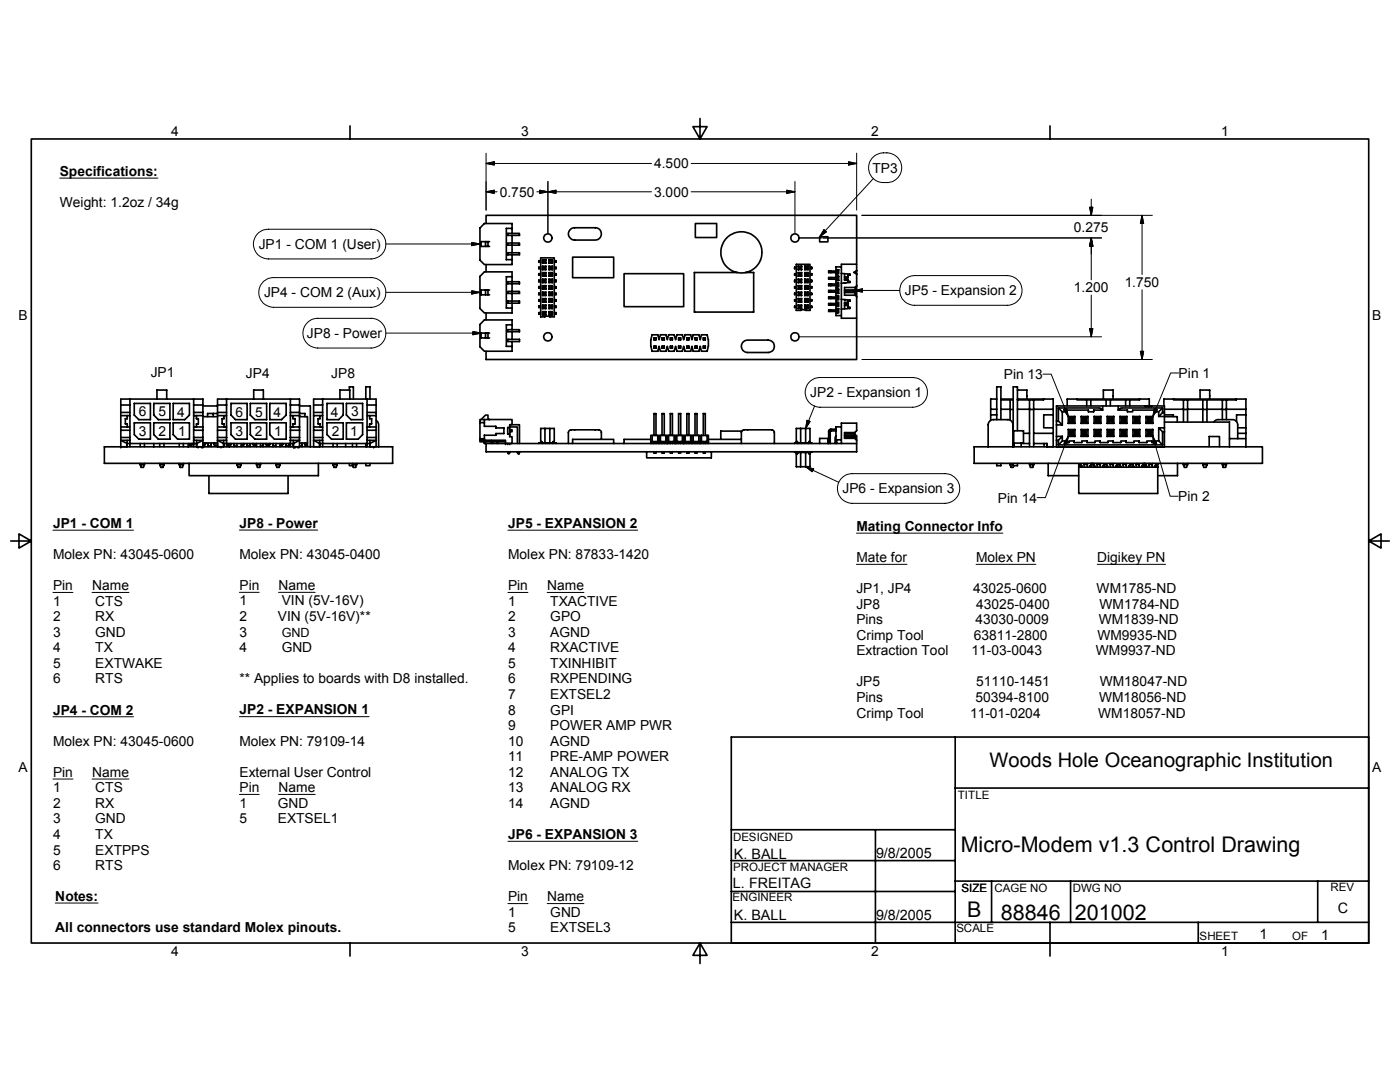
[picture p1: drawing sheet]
<svg xmlns="http://www.w3.org/2000/svg" width="279mm" height="216mm" viewBox="0 0 279 216" stroke-linecap="round" stroke-linejoin="round" font-family="sans-serif">
<g fill="none" stroke="#000" stroke-width=".33">
<path d="M6.2 27.7h267v160.5h-267zM69.8 25.1v2.6M139.7 23.6v4.1l-1.4-2.4h2.8l-1.4 2.4M209.5 25.1v2.6M96.9 48.2v1M96.9 57.9v.9M97 44.6v-1.6h74v9.7M97 52.8v1.5M97.4 48.2v1M97.4 57.9v.9M97.7 57.9h-1.7v.9h1.7M97.7 48.2h-1.7v1h1.7"/>
<path d="M101.3 58.1h2.4v.4h-2.4zM101.3 56.2h2.4v.4h-2.4zM101.3 48.5h2.4v.4h-2.4zM101.3 46.6h2.4v.4h-2.4zM101.3 50.4h2.4v.4h-2.4zM102.2 56.2v-1.9h-5.5l-.9 .9v6.4l.9 .8h5.5v-1.9M102.2 46.6v-2h-5.5l-.9 .9v6.4l.9 .9h5.5v-2M102.2 47v1.5M102.2 48.9v1.5M102.2 56.6v1.5M102.2 58.5v1.6M102.2 55.2h-1.2v6.3h1.2"/>
<path d="M102.2 45.6h-1.2v6.2h1.2M107.9 51.5h2.7v11.7h-.9v-.1l-1.8 .1zM107.9 52h-.4v.3h.4M107.9 53.3h-.4v.3h.4M107.9 54.6h-.4v.3h.4M107.9 55.9h-.4v.3h.4M107.9 57.2h-.4v.3h.4M107.9 58.5h-.4v.3h.4M107.9 59.8h-.4v.3h.4M108.3 54.4h.6M108.3 55.7h.6M108.3 57.7h.6"/>
<path d="M108.3 58.3h.6M108.3 57h.6M108.3 59.6h.6M108.3 51.8h.6M108.3 52.5h.6M108.3 53.8h.6M108.3 53.1h.6M108.3 55.1h.6M108.3 56.4h.6M108.3 59h.6M108.3 51.8v.7M108.3 53.1v.7"/>
<path d="M108.3 54.4v.7M108.3 55.7v.7M108.3 57v.7M108.3 58.3v.7M108.3 59.6v.7M108.3 51.8l.1 .2M108.3 53.1l.1 .2M108.3 54.4l.1 .2M108.3 55.7l.1 .2M108.3 57l.1 .1M108.3 58.3l.1 .1M108.3 59.6l.1 .1"/>
<path d="M108.4 56h.4M108.4 53.7l-.1 .1M108.4 52.2h.4M108.4 52.1h.4M108.4 52.4l-.1 .1M108.4 53.5h.4M108.4 53.4h.4M108.4 54.8h.4M108.4 54.7h.4M108.4 54.9l-.1 .2M108.4 56.1h.4M108.4 56.2l-.1 .2"/>
<path d="M108.4 57.4h.4M108.4 57.3h.4M108.4 57.5l-.1 .2M108.4 58.7h.4M108.4 58.6h.4M108.4 58.8l-.1 .2M108.4 60h.4M108.4 59.9h.4M108.8 54.6h-.4v.3h.4M108.8 52.4l.1 .1M108.8 53.7l.1 .1M108.8 54.9l.1 .2"/>
<path d="M108.8 56.2l.1 .2M108.8 57.5l.1 .2M108.8 58.8l.1 .2M108.9 51.8l-.1 .6h-.4v-.4h.4M108.9 53.1l-.1 .6h-.4v-.4h.4M108.9 54.4l-.1 .5M108.9 55.7l-.1 .5h-.4v-.3h.4M108.9 57l-.1 .5h-.4v-.4h.4M108.9 58.3l-.1 .5h-.4v-.4h.4M108.9 59.6l-.1 .5h-.4v-.4h.4M108.9 51.8v.7M108.9 53.1v.7"/>
<path d="M108.9 54.4v.7M108.9 55.7v.7M108.9 57v.7M108.9 58.3v.7M108.9 59.6v.7M109.6 51.8v.7M109.6 53.1v.7M109.6 54.4v.7M109.6 55.7v.7M109.6 57v.7M109.6 58.3v.7M109.6 59.6v.7"/>
<path d="M109.6 54.4h.6M109.6 55.7h.6M109.6 57.7h.6M109.6 58.3h.6M109.6 57h.6M109.6 59.6h.6M109.6 51.8h.6M109.6 52.5h.6M109.6 53.8h.6M109.6 53.1h.6M109.6 55.1h.6M109.6 56.4h.6"/>
<path d="M109.6 59h.6M109.6 51.8l.1 .2M109.6 53.1l.1 .2M109.6 54.4l.1 .2M109.6 55.7l.1 .2M109.6 57l.1 .1M109.6 58.3l.1 .1M109.6 59.6l.1 .1M109.7 53.3h.4M109.7 56h.4M109.7 58.8h.4M109.7 56.2h.4"/>
<path d="M109.7 52v.4M109.7 53.3v.4M109.7 54.6v.3M109.7 55.9v.3M109.7 57.1v.4M109.7 58.4v.4M109.7 59.7v.4M109.7 52h.4M109.7 52.4h.4M109.7 52.4l-.1 .1M109.7 52.2h.4M109.7 52.1h.4"/>
<path d="M109.7 53.7h.4M109.7 53.7l-.1 .1M109.7 53.5h.4M109.7 53.4h.4M109.7 54.6h.4M109.7 54.9h.4M109.7 54.9l-.1 .2M109.7 54.8h.4M109.7 54.7h.4M109.7 55.9h.4M109.7 56.2l-.1 .2M109.7 56.1h.4"/>
<path d="M109.7 57.1h.4M109.7 57.5h.4M109.7 57.5l-.1 .2M109.7 57.4h.4M109.7 57.3h.4M109.7 58.4h.4M109.7 58.8l-.1 .2M109.7 58.7h.4M109.7 58.6h.4M109.7 59.7h.4M109.7 60h.4M109.7 59.9h.4"/>
<path d="M110.1 52v.4M110.1 53.3v.4M110.1 54.6v.3M110.1 55.9v.3M110.1 57.1v.4M110.1 58.4v.4M110.1 59.7v.4M110.1 52.4l.1 .1M110.1 53.7l.1 .1M110.1 54.9l.1 .2M110.1 56.2l.1 .2M110.1 57.5l.1 .2"/>
<path d="M110.1 58.8l.1 .2M110.2 51.8v.7M110.2 53.1v.7M110.2 54.4v.7M110.2 55.7v.7M110.2 57v.7M110.2 58.3v.7M110.2 59.6v.7M110.2 51.8l-.1 .2M110.2 53.1l-.1 .2M110.2 54.4l-.1 .2M110.2 55.7l-.1 .2"/>
<path d="M110.2 57l-.1 .1M110.2 58.3l-.1 .1M110.2 59.6l-.1 .1M110.6 52h.4v.3h-.4M110.6 53.3h.4v.3h-.4M110.6 54.6h.4v.3h-.4M110.6 55.9h.4v.3h-.4M110.6 57.2h.4v.3h-.4M110.6 58.5h.4v.3h-.4M110.6 59.8h.4v.3h-.4M113.9 45.7l.5-.3h4.4a1.23 1.23 0 0 1 1.2 1.3 1.23 1.23 0 0 1-1.2 1.2h-4.1a1.23 1.23 0 0 1-1.2-.8 1.23 1.23 0 0 1 .4-1.4zM114.3 51.3h8.2v4.1h-8.2z"/>
<path d="M124.5 54.6h11.9v6.6h-11.9zM138.8 44.6h4.2v2.8h-4.2zM147.2 54.4h-8.6v7.9h11.8v-7.9h-1.6M158.9 52.7h2.7v9.2h-.8v-.1l-1.9 .1zM158.9 53.3h-.3v.3h.3M158.9 54.6h-.3v.3h.3M158.9 55.9h-.3v.3h.3M158.9 57.2h-.3v.3h.3M158.9 58.5h-.3v.3h.3M158.9 59.8h-.3v.3h.3M159.3 54.4h.7M159.3 55.7h.7"/>
<path d="M159.3 57.7h.7M159.3 58.3h.7M159.3 57h.7M159.3 59.6h.7M159.3 53.8h.7M159.3 55.1h.7M159.3 56.4h.7M159.3 59h.7M159.3 53.1h.7M159.3 53.1v.7M159.3 54.4v.7M159.3 55.7v.7"/>
<path d="M159.3 57v.7M159.3 58.3v.7M159.3 59.6v.7M159.3 53.1l.1 .2M159.3 54.4l.1 .2M159.3 55.7l.1 .2M159.3 57l.1 .1M159.3 58.3l.1 .1M159.3 59.6l.1 .1M159.4 56h.5M159.4 53.5h.5M159.4 53.4h.5"/>
<path d="M159.4 54.8h.5M159.4 54.7h.5M159.4 56.1h.5M159.4 57.4h.5M159.4 57.3h.5M159.4 58.7h.5M159.4 58.6h.5M159.4 60h.5M159.4 59.9h.5M159.4 53.6l-.1 .2M159.4 54.9l-.1 .2M159.4 56.2l-.1 .2"/>
<path d="M159.4 57.5l-.1 .2M159.4 58.8l-.1 .2M159.9 53.6l.1 .2M159.9 54.9l.1 .2M159.9 56.2l.1 .2M159.9 57.5l.1 .2M159.9 58.8l.1 .2M160 53.1l-.1 .5h-.5v-.3h.5M160 54.4l-.1 .5h-.5v-.3h.5M160 55.7l-.1 .5h-.5v-.3h.5M160 57l-.1 .5h-.5v-.4h.5M160 58.3l-.1 .5h-.5v-.4h.5"/>
<path d="M160 59.6l-.1 .5h-.5v-.4h.5M160 53.1v.7M160 54.4v.7M160 55.7v.7M160 57v.7M160 58.3v.7M160 59.6v.7M160.6 53.1v.7M160.6 54.4v.7M160.6 55.7v.7M160.6 57v.7M160.6 58.3v.7"/>
<path d="M160.6 59.6v.7M160.6 54.4h.7M160.6 55.7h.7M160.6 57.7h.7M160.6 58.3h.7M160.6 57h.7M160.6 59.6h.7M160.6 53.8h.7M160.6 55.1h.7M160.6 56.4h.7M160.6 59h.7M160.6 53.1h.7"/>
<path d="M160.6 53.1l.1 .2M160.6 54.4l.1 .2M160.6 55.7l.1 .2M160.6 57l.1 .1M160.6 58.3l.1 .1M160.6 59.6l.1 .1M160.7 53.3h.4M160.7 56h.4M160.7 58.8h.4M160.7 56.2h.4M160.7 53.5h.4M160.7 53.4h.4"/>
<path d="M160.7 54.6h.4M160.7 54.9h.4M160.7 54.8h.4M160.7 54.7h.4M160.7 55.9h.4M160.7 56.1h.4M160.7 57.1h.4M160.7 57.5h.4M160.7 57.4h.4M160.7 57.3h.4M160.7 58.4h.4M160.7 58.7h.4"/>
<path d="M160.7 58.6h.4M160.7 59.7h.4M160.7 60h.4M160.7 59.9h.4M160.7 53.6h.4M160.7 53.6l-.1 .2M160.7 53.3v.3M160.7 54.6v.3M160.7 55.9v.3M160.7 57.1v.4M160.7 58.4v.4M160.7 59.7v.4"/>
<path d="M160.7 54.9l-.1 .2M160.7 56.2l-.1 .2M160.7 57.5l-.1 .2M160.7 58.8l-.1 .2M161.1 53.3v.3M161.1 54.6v.3M161.1 55.9v.3M161.1 57.1v.4M161.1 58.4v.4M161.1 59.7v.4M161.1 53.6l.2 .2M161.1 54.9l.2 .2"/>
<path d="M161.1 56.2l.2 .2M161.1 57.5l.2 .2M161.1 58.8l.2 .2M161.3 53.1v.7M161.3 54.4v.7M161.3 55.7v.7M161.3 57v.7M161.3 58.3v.7M161.3 59.6v.7M161.3 53.1l-.2 .2M161.3 54.4l-.2 .2M161.3 55.7l-.2 .2"/>
<path d="M161.3 57l-.2 .1M161.3 58.3l-.2 .1M161.3 59.6l-.2 .1M161.6 53.3h.4v.3h-.4M161.6 54.6h.4v.3h-.4M161.6 55.9h.4v.3h-.4M161.6 57.2h.4v.3h-.4M161.6 58.5h.4v.3h-.4M161.6 59.8h.4v.3h-.4M163.6 47.2h1.6v1.1h-1.6zM167 54.1h-1.6v.3h1.6M167 55.4h-1.6v.3h1.6"/>
<path d="M167 56.7h-1.6v.3h1.6M167 58h-1.6v.3h1.6M167 59.3h-1.6v.3h1.6M167 53.8v.9M167 55.1v.9M167 56.4v.9M167 57.7v.8M167 59v.8M167.9 53.3h-1.1v.5h.6v.9h-.6v.4h.6v.9h-.6v.4h.6v.9h-.6v.4h.6v.8h-.6v.5h.6v.8h-.6v.5h.6v.8h-.6v.5h.6v.8h-.6v.6h1.1M167.9 54.6l1.7 .1v.2h-.4v1.3h.4v.2l-1.7 .1M167.9 59.7l1.7 .2v.2h-.4v1.2h.4v.3l-1.7 .1M168.6 54.6v1.3h.6"/>
<path d="M168.6 59.8h.2M168.6 55.4h.6M168.6 55.7h.6M168.6 58h1.9M168.6 58.3h1.9M168.6 55.8h.6M168.6 55.3h.6M168.6 58.4h2M168.8 56.4l-.2 .1M170.5 58l.4 .1v.1l-.4 .1M170.5 58v.3M170.6 58.3l.1 .1v.5"/>
<path d="M170.6 57.9v.1M170.7 57.3v.6h-2.1M171 54v-1.3h-3.1v10.8h3.1l-.1-4.4-.3-.2h-2v-1.5h2l.3-.2 .1-2.5M171 54v.7M171 56.9v2.4M171 54l-.6 .4 .6 .3M25.9 79.6v7.7M31.3 79.6v-1.8h2v1.8M38.7 79.6h-14.6v9.6M45.2 79.6v7.7M50.6 79.6v-1.8h2v1.8M58 79.6h-14.6v9.6h1.2v-.7"/>
<path d="M64.4 79.6v7.7M67.8 79.6v-1.8h2v1.8M69.7 77.8v-.6h.8v2.4M73 79.6v-2.4h.8v2.4M73.3 79.6h-10.7v9.6h1.2v-.7M96.9 66.5v.9M97 62.4v1.4M97.4 66.5v.9M97.7 66.5h-1.7v.9h1.7M101.3 65.8h2.4v.4h-2.4zM101.3 60.1h2.4v.4h-2.4zM101.3 67.7h2.4v.5h-2.4z"/>
<path d="M102.2 65.8v-2h-5.5l-.9 .9v4.5l.9 .9h5.5v-1.9M102.2 66.2v1.5M102.2 64.8h-1.2v4.3h1.2M107.9 61.1h-.4v.3h.4M107.9 62.4h-.4v.3h.4M108.3 62.2h.6M108.3 60.9h.6M108.3 60.3h.6M108.3 61.6h.6M108.3 62.9h.6M108.3 60.9v.7M108.3 62.2v.7"/>
<path d="M108.3 60.9l.1 .1M108.3 62.2l.1 .1M108.4 61.3h.4M108.4 60.1l-.1 .2M108.4 61.2h.4M108.4 61.4l-.1 .2M108.4 62.6h.4M108.4 62.5h.4M108.4 62.7l-.1 .2M108.8 60.1l.1 .2M108.8 61.4l.1 .2M108.8 62.7l.1 .2"/>
<path d="M108.9 60.9l-.1 .5h-.4v-.4h.4M108.9 62.2l-.1 .5h-.4v-.4h.4M108.9 60.9v.7M108.9 62.2v.7M109.6 60.9v.7M109.6 62.2v.7M109.6 62.2h.6M109.6 60.9h.6M109.6 60.3h.6M109.6 61.6h.6M109.6 62.9h.6M109.6 60.9l.1 .1"/>
<path d="M109.6 62.2l.1 .1M109.7 61.3h.4M109.7 61v.4M109.7 62.3v.4M109.7 60.1h.4M109.7 60.1l-.1 .2M109.7 61h.4M109.7 61.4h.4M109.7 61.4l-.1 .2M109.7 61.2h.4M109.7 62.3h.4M109.7 62.7h.4"/>
<path d="M109.7 62.7l-.1 .2M109.7 62.6h.4M109.7 62.5h.4M110.1 61v.4M110.1 62.3v.4M110.1 60.1l.1 .2M110.1 61.4l.1 .2M110.1 62.7l.1 .2M110.2 60.9v.7M110.2 62.2v.7M110.2 60.9l-.1 .1M110.2 62.2l-.1 .1"/>
<path d="M110.6 61.1h.4v.3h-.4M110.6 62.4h.4v.3h-.4M130.2 66.8h1.1l.2 1 .3-1h1.1l.3 1 .2-1h1.1l.3 1 .3-1h1.1l.2 1 .3-1h1.1l.3 1 .2-1h1.2l.2 1 .3-1h1.1l.3 1v1.3l-.3 1h-1.1l-.3-1-.2 1h-1.2l-.2-1-.3 1h-1.1l-.3-1-.2 1h-1.1l-.3-1-.3 1h-1.1l-.2-1-.3 1h-1.1l-.3-1-.2 1h-1.1l-.3-1v-1.3zM130.5 67.4h.4v.4h-.4zM130.5 69.1h.4v.4h-.4zM132.1 67.4h.5v.4h-.5zM132.1 69.1h.5v.4h-.5zM133.8 67.4h.4v.4h-.4zM133.8 69.1h.4v.4h-.4zM135.4 67.4h.4v.4h-.4zM135.4 69.1h.4v.4h-.4zM137.1 67.4h.4v.4h-.4z"/>
<path d="M137.1 69.1h.4v.4h-.4zM138.7 67.4h.4v.4h-.4zM138.7 69.1h.4v.4h-.4zM140.4 67.4h.4v.4h-.4zM140.4 69.1h.4v.4h-.4zM148.3 68.3l.3-.3 .6-.1h4.1a1.24 1.24 0 0 1 1.2 1.2 1.24 1.24 0 0 1-1.2 1.2h-4.1a1.23 1.23 0 0 1-1.1-.7 1.23 1.23 0 0 1 .2-1.3zM158.9 61.1h-.3v.3h.3M159.3 60.9h.7M159.3 60.3h.7M159.3 61.6h.7M159.3 60.9v.7M159.3 60.9l.1 .1"/>
<path d="M159.4 61.3h.5M159.4 61.2h.5M159.4 60.1l-.1 .2M159.4 61.4l-.1 .2M159.9 60.1l.1 .2M159.9 61.4l.1 .2M160 60.9l-.1 .5h-.5v-.4h.5M160 60.9v.7M160.6 60.9v.7M160.6 60.9h.7M160.6 60.3h.7M160.6 61.6h.7"/>
<path d="M160.6 60.9l.1 .1M160.7 61.3h.4M160.7 60.1h.4M160.7 61h.4M160.7 61.4h.4M160.7 61.2h.4M160.7 61v.4M160.7 60.1l-.1 .2M160.7 61.4l-.1 .2M161.1 61v.4M161.1 60.1l.2 .2M161.1 61.4l.2 .2"/>
<path d="M161.3 60.9v.7M161.3 60.9l-.2 .1M161.6 61.1h.4v.3h-.4M167 60.6h-1.6v.3h1.6M167 61.8h-1.6v.3h1.6M167 60.3v.8M167 61.6v.8M168.6 60.6h.6M168.6 60.9h.6M168.6 61h.6M168.6 60.5h.6M169.2 60.3h-.6v1.3"/>
<path d="M171 63.5v8.2h-74v-1.6M198.9 79.6h-1.2v4.3M199.7 79.6h2.5M199.7 79.8h2.5M201.6 79.8v4M203.1 79.6h7.1v9.6h-1.3l.1-.7h-2.7M203.1 77.8h1.8v1.8M205.5 79.8v9.4M206.3 79.8v9.4M208.3 79.6v.2h-5.2M214.9 79.6v.2h2M216.9 79.8v1.2"/>
<path d="M217.7 79.8v1.2M220.2 79.6v-1.8h1.9v1.8M220.7 79.8v1.2M221.6 79.8v1.2M224.6 79.8v1.2M225.5 79.8v1.2M227.4 79.6v.2h-10.5M234.2 79.6v.2h2M236.2 79.8v4.4M237 79.8v4.4M239.5 79.6v-1.8h1.9v1.8M240.1 79.8v4.4"/>
<path d="M240.9 79.8v4.4M243.9 79.8v3.9M244.8 79.8v3.9M246.7 79.6v.2h-10.5M24.1 89.2h.1M24.1 85.9h1.8M24.1 85.2h1.8M24.1 82.9h1.8M24.1 82.3h1.8M24.1 87.3h1.8M24.1 80.8h1.8M25.4 88.5h.1"/>
<path d="M25.4 88.5v.7h-1.3M25.4 87.9v.6M25.4 82.9v.6h-.4v1.1h.4v.6M25.9 87.3v.6h-1.8l1.3 .6M25.9 87.9v1.3M26.8 80.5h3.2v3.2h-2.3l-.9-.9zM26.8 84.4h3.2v3.2h-2.3l-.9-.9zM28 88.5v.7h.8v-.7M28 89.2h-7.2v3.3h57.6v-3.3h-7.2M28 92.7l.2 .6h.4l.2-.6M28 92.7h.8M28 92.5v.2"/>
<path d="M28.8 89.2h7M28.8 92.5v.2M30.7 80.5h3.2v3.2h-2.3l-.9-.9zM30.7 84.4h3.2v3.2h-2.3l-.9-.9zM30.7 88.5v.7M31.9 92.5l.2 .8h.4l.2-.6M31.9 92.7h.8M31.9 88.5v.7M32.7 88.5v.7M32.7 92.5v.2M34.6 80.5h3.2v2.3l-.9 .9h-2.3zM34.6 84.4h3.2v3.2h-2.3l-.9-.9z"/>
<path d="M35.8 92.5l.2 .8h.4l.2-.6M35.8 88.5v.7h.8v-.7M35.8 92.7h.8M36.6 89.2h10.7M36.6 92.5v.2M37.5 88.5v.7M37.7 92.5v2.4h25.8v-2.4M37.8 88.5v.4h.4M38.2 88.6h.2l-.2 .3M38.2 88.5v.4M38.4 88.5v.1M38.7 80.8v-1.2h1.8v9.6"/>
<path d="M38.7 87.9h1.8l-1.3 .6v-.6M38.7 85.9h1.8M38.7 85.2h1.8M38.7 82.9h1.8M38.7 82.3h1.8M38.7 87.3h1.8M38.7 80.8h1.8M38.7 80.8v8.4M39.2 82.9v.6h.4v1.1h-.4v.6M39.2 88.5h.1M39.2 88.5h-13.8v.7M39.2 89h.1"/>
<path d="M39.2 88.5v.7M39.5 89.2h.1M40.3 89.2h.1M40.5 89.2h.1M40.5 88.4h2.9M40.5 81h2.9M40.5 83.1h2.9M40.6 88.9v.3M40.8 88.4v.5h-.3M40.8 88.6h.2M41 88.4l-.2 .8M41.5 88.4v.8"/>
<path d="M41.5 89h.6M41.7 94.9v3.6h15.8v-3.6M42.1 88.4v.8M42.5 82.5v.6M42.7 88.6h.1M42.7 88.6l.1 .3M42.7 88.4v.2M42.8 88.4v.5M43.4 88.6h.1M43.4 82.5h-2v.6M43.4 85.9h1.8M43.4 85.2h1.8"/>
<path d="M43.4 82.9h1.8M43.4 82.3h1.8M43.4 87.3h1.8M43.4 80.8h1.8M43.4 88.9h-.6M44.1 89.2h.1M44.6 88.5h.1M44.6 87.9v.6M44.6 89h.1M44.7 82.9v.6h-.4v1.1h.4v.6M45.2 87.3v.6h-1.8l1.2 .6M45.2 88.5h-.5v.7"/>
<path d="M45.2 88.5h13.3M45.2 87.9v.6M45.3 88.5l-.1 .7M45.4 88.9h.6M45.4 88.5v.4M45.4 88.6h-.1l.1 .3M45.7 88.9v.3M46 88.6h.1l-.1 .3M46 88.5v.4M46.1 80.5h3.2v3.2h-2.3l-.9-.9zM46.1 84.4h3.2v3.2h-2.3l-.9-.9zM46.1 88.5v.1"/>
<path d="M46.7 89h.6M46.7 88.5v.7M47.3 88.5v.7h.8v-.7M47.3 92.5v.2M47.3 92.7l.2 .6h.4l.2-.6M47.3 92.7h.8M48.1 89.2h7M48.1 92.5v.2M48.1 88.9h.5M48.6 88.6h.1l-.1 .3M48.6 88.5v.4M48.7 88.5v.1"/>
<path d="M49.3 88.5v.7M49.3 89h.6M49.9 88.5v.7M50 80.5h3.2v3.2h-2.3l-.9-.9zM50 84.4h3.2v3.2h-2.3l-.9-.9zM50.4 88.6h.2M50.4 88.6l.2 .3M50.4 88.5v.1M50.6 88.5v.4M50.6 88.9h.5M51.1 88.5v.4M51.1 88.6h.1"/>
<path d="M51.2 92.5l.2 .8h.4l.2-.6M51.2 92.7h.8M51.2 88.5v.7M51.2 88.9h-.1M52 89h.5v.2M52 88.5v.7M52 92.5v.2M52.5 88.5v.5M53 88.6h.2M53 88.6l.2 .3M53 88.5v.1M53.2 88.5v.4"/>
<path d="M53.2 88.9h.5M53.7 88.6h.2l-.2 .3M53.7 88.5v.4M53.8 80.5h3.3v2.3l-.9 .9h-2.4zM53.8 84.4h3.3v3.2h-2.3l-1-.9zM53.9 88.5v.1M54.5 89h.6M54.5 88.5v.7M55.1 92.5l.1 .8h.5l.2-.6M55.1 88.5v.7h.8v-.7M55.1 92.7h.8M55.9 89.2h10.6"/>
<path d="M55.9 92.5v.2M55.9 88.9h.4M56.3 88.6h.2l-.2 .3M56.3 88.5v.4M56.5 88.5v.1M57 89h.7M57 88.5v.7M57.7 88.5v.7M58 80.8v-1.2h1.8v9.6M58 87.9h1.8l-1.3 .6v-.6M58 85.9h1.8M58 85.2h1.8"/>
<path d="M58 82.9h1.8M58 80.8v8.4M58 82.3h1.8M58 87.3h1.8M58 80.8h1.8M58.5 82.9v.6h.4v1.1h-.4v.6M58.5 88.5h.1M58.5 88.9h.1M58.5 88.5v.7M58.6 89.2h.1M58.7 89.2h.1M58.9 89.2h.1"/>
<path d="M59.4 89.2h.1M59.6 89.2h.1M59.8 83.1h1.6v5.3M59.8 88.4h1.6M59.8 82.5h1.1v.6M59.8 81h2.1v8.2M59.8 89h.4M60.2 88.4v.8M60.8 88.6h.2M60.8 88.6l.2 .3M60.8 88.4v.2M61 88.4v.5"/>
<path d="M61.4 88.4v.5h-.4M62.6 85.9h1.8M62.6 85.2h1.8M62.6 82.9h1.8M62.6 82.3h1.8M62.6 87.3h1.8M62.6 80.8h1.8M63.8 88.5h.1M63.8 89.2v-.7h10v.7M63.8 87.9v.6M63.9 82.9v.6h-.4v1.1h.4v.6M64.4 87.3v.6h-1.8l1.2 .6"/>
<path d="M64.4 87.9v1.3M65.3 80.5h3.2v2.3l-.9 .9h-2.3zM65.3 84.4h3.2v3.2h-2.3l-.9-.9zM66.5 88.5v.7h.8v-.7M66.5 92.7l.2 .6h.4l.2-.6M66.5 92.7h.8M66.5 92.5v.2M67.3 89.2h3M67.3 92.5v.2M69 88.5v.7M69.1 80.5h3.3v3.2h-2.3l-1-.9zM69.1 84.4h3.3v2.3l-.9 .9h-2.4z"/>
<path d="M69.7 92.5v.4h.7M70.3 92.5l.2 .8h.5l.2-.6M70.3 88.5v.7h.9v-.7M70.3 92.7h.9M71.2 92.5v.2M73 92.5v.4h.8v-.4M73 88.5v.7M73.2 88.5v.7M73.3 80.8v-1.2h1.8v9.6M73.3 87.9h1.8l-1.3 .6v-.6M73.3 85.9h1.8M73.3 85.2h1.8"/>
<path d="M73.3 82.9h1.8M73.3 82.3h1.8M73.3 87.3h1.8M73.3 80.8h1.8M73.3 80.8l-.1 8.4M73.8 82.9v.6h.4v1.1h-.4v.6M73.8 88.5v.7M74.6 89.2h.1M75.1 83.9l.3 .3 .2 .6v4.4M95.8 87.8v.4h2.2M95.8 84.3v3.5M95.8 87.5h.9"/>
<path d="M95.8 84.3h.9M95.8 87.8h.9M96 83.7l.9-.9h.5v.7l.3 .2M96.7 84.3v-.6h5.5v1.1h-.5v.5M96.7 83.7h-.9v.6M96.7 84.3v.8h2.3v.3h1.6v1.1h-1.6v.3h-2.3v.7M96.7 88.2v.3h.3M97 88.5h74v1.6h-74zM98 87.8v.4h2.9M98.1 88.2v.3M98.4 88.2v.3M99.1 88.2v.3"/>
<path d="M99.4 88.2v.3M100.9 88.5h.1M101.3 88.5h.1M101.3 90.1v.2h.4M101.3 90.3l.1 .3h.2l.1-.3M101.7 86.6v.5h.5v1.4h-1.3v-.7h-4.2v-.3M101.7 85.7h.5v.4h-.5M101.7 88.5h.1M101.7 84.8h2v3.7M101.7 85.2h1.6v3.3M101.7 85.3h-.4v1.3h.4M101.7 85.3v1.3"/>
<path d="M101.7 86.9v.2M101.7 90.1v.2M103.3 90.1v.2h.4M103.3 90.3l.1 .3h.2l.1-.3M103.7 90.1v.2M108.3 88.4h-.8v.1M108.4 88.4l-.2 .1M108.8 85.5h-.9v2.6h.2v.3h2.3v-.3h.2v-2.6h-.9M108.8 85.5h.9v2.9M108.8 85.5v2.9M108.9 88.4v.1M109.6 88.4v.1"/>
<path d="M110.1 88.4l.2 .1M110.2 88.4h.8v.1M114.3 88.5v-.8h8.2v.8M120 87.7v-1.6l-.5-.3h-5.5l-.5 .3-.1 2.4M129.1 90.1v1.3h12.9v-1.3M129.9 87.7h-5.4v.8M129.9 88.5v-1.6h11.5v1.6M130.2 86.9v1.2M130.5 88.1v.4M130.5 86.9v-4.4h.4v4.4M130.5 90.1v.3h.4v-.3M130.9 88.1v.4"/>
<path d="M131.3 88.1v.4M131.3 88.1h-1.2v.4M131.3 86.9v1.2M131.5 88.1l.1 .4M131.5 86.9v1.6M131.7 88.5v-.4h1.3v.4M131.8 86.9v1.2M132.1 86.9v-4.4h.5v4.4M132.1 90.1v.3h.5v-.3M132.1 88.1v.4M132.6 88.1v.4M132.9 86.9v1.2"/>
<path d="M133.2 87.7h.1M133.2 86.9l-.1 1.6M133.2 88.1h.1M133.2 88.1v.4M133.4 88.1v.4M133.4 88.1h1.2v.4M133.4 86.9v1.2M133.8 86.9v-4.4h.4v4.4M133.8 90.1v.3h.4v-.3M133.8 88.1v.4M134.2 88.1v.4M134.5 86.9v1.2"/>
<path d="M134.8 87.7h.1M134.8 86.9v1.6v-.4M135 88.5v-.4h1.2v.4M135.1 86.9v1.2M135.4 86.9v-4.4h.4v4.4M135.4 90.1v.3h.4v-.3M135.4 88.1v.4M135.8 88.1v.4M136.2 86.9v1.2M136.4 88.1l.1 .4M136.4 86.9v1.6M136.7 88.5v-.4h1.2v.4"/>
<path d="M136.7 86.9v1.2M137.1 88.1v.4M137.1 86.9v-4.4h.4v4.4M137.1 90.1v.3h.4v-.3M137.5 88.1v.4M137.8 86.9v1.2M138.1 86.9v1.6M138.3 88.5v-.4h1.3v.4M138.3 86.9v1.2M138.7 86.9v-4.4h.4v4.4M138.7 90.1v.3h.4v-.3M138.7 88.1v.4"/>
<path d="M139.1 88.1v.4M139.5 86.9v1.2M139.7 86.9v1.6M139.7 88.1v.4M140 88.5v-.4h1.2v.4M140 86.9v1.2M140.4 86.9v-4.4h.4v4.4M140.4 90.1v.3h.4v-.3M140.4 88.1v.4M140.8 88.1v.4M141.1 86.9v1.2M141.4 88.1h.1"/>
<path d="M141.4 87.7h6.6M148 88.5v-2.4l.5-.3 5.8 .1 .2 .4v2.2M148 86h-4.2v1.7M158.6 90.1v.2h.7M159.2 90.1l.2 .2M159.3 88.4h-.7v.1M159.4 88.4l-.2 .1M159.8 85.5h-.9v2.6h.3v.3h2.2v-.3h.2v-2.6h-.8M159.8 85.5h1v2.9M159.8 93.1h-.9v-2.6h.3v-.2h2.2v.2h.2v2.6h-.8M159.8 90.3v2.8h1M159.8 85.5v2.9"/>
<path d="M160 88.4v.1M160 90.1v.2M160.6 88.4v.1M160.6 90.1v.2M160.8 90.3v2.8M161.2 88.4l.1 .1M161.3 88.4h.7v.1M161.3 90.1l-.1 .2M162 90.1v.2h-.7M163.6 88.5v-1h1.6v1M166.8 86h-1.1v2.5M166.8 85.6h-1l-.4 .4v2.5"/>
<path d="M166.8 87l-.1 .2v1.3M167 87.8v.7M167.9 85.2h-1.1v2.6h1.1M168.6 87h1.9v.3M168.6 87.3h1.9M168.6 86.6h2M170.5 87h.4v.2l-.4 .1M170.6 86.6l.4 .4v1.5M170.6 86.6v.4M170.6 87.2v.3M171 87.8l-.4-.3h-2v-1.2h2l.4-.4v-1.5h-3.1v4.1M194.4 89.2h57.5v3.3h-57.5z"/>
<path d="M197.2 89.2v-4.4a1.04 1.04 0 0 1 1-1.1h2.9a1 1 0 0 1 1 1.1v4.4M197.7 81.7h1.2M197.7 82.8h1.2M198.9 83.7v-6.5h.8v6.5M198.9 92.5v.4h.8v-.4M199.7 81.7h1.9M201.6 92.7l.2 .6h.4l.2-.4M201.6 92.7h.6M201.6 81.7h.6M201.6 92.5v.2M202.1 86h2.2v2.4h-2.2M202.2 86v-8.8h.9v8.8"/>
<path d="M202.2 92.5v.4h.9v-.4M202.2 88.4v.8M202.3 86v2.4M202.4 88.4v.8M203.1 81.7h2.4M203.8 88.5h1.7M203.8 88.4v.8M204.3 86.5h1.2M205.5 92.7h.8l-.2 .6h-.4zM205.5 81.7h.8M205.5 92.5v.2M206.3 81.7h3.9"/>
<path d="M206.3 86.5h3.9M206.3 92.5v.2M208.4 88.5v.7M209.2 92.5v2.4h6.1M210.2 82.8h-1.9v2.6h1.9M210.8 87.8h.4M210.8 87.1h1.2M210.8 84h.4M210.8 84.8h1.2M211.2 81.4h8.3l.5 .4M211.2 88.8h20.8M211.2 81.4v2.6"/>
<path d="M211.2 87.8v1M211.2 84l.8 .8M211.2 81.4l.8 .8M212 82.2v2.6M212 87.1v.9M212 87.1l-.8 .7M213 81v-1.4h16.4v1.4M213.2 83.1h1.3M213.2 87.1h1.3M213.2 85.7h1.3M213.2 83.1v1.4M213.2 85.7v1.4"/>
<path d="M213.2 84.5h1.3M213.2 83.1l.3 .3M213.2 85.7l.3 .3M213.5 84.2l-.3 .3M213.5 86.8l-.3 .3M213.5 86.1l.2 .2v.2M213.5 84.1h.7M213.5 83.5h.7M213.5 86.1h.7M213.5 86.7h.7M213.5 83.5v.6M213.5 86.1v.6"/>
<path d="M213.5 83.5l.2 .2M213.7 86.5h.3M213.7 83.7h.3M213.7 83.9h.3M213.7 86.3h.3M213.7 83.7v.2M213.7 83.9l-.2 .2M213.7 86.5l-.2 .2M214 83.7v.2M214 86.3v.2M214 83.9l.2 .2M214 86.5l.2 .2"/>
<path d="M214.2 83.5v.6M214.2 86.1v.6M214.2 83.5l-.2 .2M214.2 86.1l-.2 .2M214.2 84.2v-.8h-.7v.8h.7l.3 .3M214.2 86.8v-.8h-.7v.8h.7l.3 .3M214.5 83.1v1.4M214.5 85.7v1.4M214.5 83.1l-.3 .3M214.5 85.7l-.3 .3M215.3 93.2h15.8M215.7 92.7h-.4v.5"/>
<path d="M215.7 92.7v.5M215.7 93h.2M215.7 92.7l.2 .3M215.8 83.1h1.3M215.8 87.1h1.3M215.8 85.7h1.3M215.8 83.1v1.4M215.8 85.7v1.4M215.8 84.5h1.3M215.8 83.1l.2 .3M215.8 85.7l.2 .3M215.9 93v.2"/>
<path d="M216 84.2l-.2 .3M216 86.8l-.2 .3M216.1 86.1l.2 .4M216.1 84.1h.7M216.1 83.5h.7M216.1 86.1h.7M216.1 86.7h.7M216.1 83.5v.6M216.1 86.1v.6M216.1 83.5l.2 .2M216.3 86.5h.3M216.3 83.7h.3"/>
<path d="M216.3 83.9h.3M216.3 86.3h.3M216.3 83.7v.2M216.3 83.9l-.2 .2M216.3 86.5l-.2 .2M216.4 92.6h.6M216.4 92.5v.7M216.6 83.9l.2 .2M216.6 83.7v.2M216.6 86.3v.2M216.6 86.5l.2 .2M216.8 86.1l-.2 .2"/>
<path d="M216.8 83.5v.6M216.8 86.1v.6M216.8 83.5l-.2 .2M216.8 84.2v-.8h-.8v.8h.8l.3 .3M216.8 86.8v-.8h-.8v.8h.8l.3 .3M217 92.5v.7M217.1 83.1v1.4M217.1 85.7v1.4M217.1 85.7l-.3 .3M217.1 83.1l-.3 .3M217.6 93l.2-.3h.5l.2 .3M217.6 93h.2"/>
<path d="M217.6 93v.2M217.8 92.5v.7M217.9 92.5v.2M218.1 92.5v.2M218.3 92.5v.7M218.3 93h.2M218.4 83.1h1.3M218.4 87.1h1.3M218.4 85.7h1.3M218.4 83.1v1.4M218.4 85.7v1.4M218.4 84.5h1.3"/>
<path d="M218.4 83.1l.3 .3M218.4 85.7l.3 .3M218.5 93v.2M218.7 84.2l-.3 .3M218.7 86.8l-.3 .3M218.7 86.1l.2 .2v.2M218.7 84.1h.7M218.7 83.5h.7M218.7 86.1h.7M218.7 86.7h.7M218.7 83.5v.6M218.7 86.1v.6"/>
<path d="M218.7 83.5l.2 .2M218.9 86.5h.3M218.9 83.7h.3M218.9 83.9h.3M218.9 86.3h.3M218.9 83.7v.2M218.9 83.9l-.2 .2M218.9 86.5l-.2 .2M219 92.6h.6M219 92.5v.7M219.2 83.7v.2M219.2 86.3v.2"/>
<path d="M219.2 83.9l.2 .2M219.2 86.5l.2 .2M219.4 83.5v.6M219.4 86.1v.6M219.4 83.5l-.2 .2M219.4 86.1l-.2 .2M219.4 84.2v-.8h-.7v.8h.7l.3 .3M219.4 86.8v-.8h-.7v.8h.7l.3 .3M219.6 92.5v.7M219.7 83.1v1.4M219.7 85.7v1.4M219.7 83.1l-.3 .3"/>
<path d="M219.7 85.7l-.3 .3M220.1 81v.8h-1.8v.4h-1.1v-.4h-4.7v.4h-.5M220.1 93v.2M220.3 92.7l-.2 .3h.2M220.3 92.7h.6M220.3 92.7v.5M220.9 92.7v.5M220.9 93h.1M220.9 92.7l.1 .3M221 83.1h1.3M221 87.1h1.3M221 85.7h1.3"/>
<path d="M221 83.1v1.4M221 85.7v1.4M221 84.5h1.3M221 83.1l.2 .3M221 85.7l.2 .3M221 93v.2M221.2 84.2l-.2 .3M221.2 86.8l-.2 .3M221.3 86.1l.2 .4M221.3 84.1h.7M221.3 83.5h.7M221.3 86.1h.7"/>
<path d="M221.3 86.7h.7M221.3 83.5v.6M221.3 86.1v.6M221.3 83.5l.2 .2M221.5 86.5h.2M221.5 83.7h.2M221.5 83.9h.2M221.5 86.3h.2M221.5 83.7v.2M221.5 83.9l-.2 .2M221.5 86.5l-.2 .2M221.6 92.5v.7"/>
<path d="M221.6 92.6h.6M221.7 83.7v.2M221.7 86.3v.2M221.7 83.9l.3 .2M221.7 86.5l.3 .2M222 83.5v.6M222 86.1v.6M222 83.5l-.3 .2M222 86.1l-.3 .2M222 84.2v-.8h-.8v.8h.8l.3 .3M222 86.8v-.8h-.8v.8h.8l.3 .3M222.2 92.5v.7"/>
<path d="M222.3 83.1v1.4M222.3 85.7v1.4M222.3 83.1l-.3 .3M222.3 85.7l-.3 .3M222.7 93v.2M222.9 92.7l-.2 .3h.2M222.9 92.7h.5M222.9 92.7v.5M223.2 81v.8M223.4 81.6l.4-.2h8.2l-.8 .8h-.5v-.4h-4.7v.4h-1v-.4h-1.8zM223.4 92.7v.5M223.4 93h.2"/>
<path d="M223.4 92.7l.2 .3M223.5 83.1h1.4M223.5 87.1h1.4M223.5 85.7h1.4M223.5 83.1v1.4M223.5 85.7v1.4M223.5 84.5h1.4M223.5 83.1l.3 .3M223.5 85.7l.3 .3M223.6 93v.2M223.8 84.2l-.3 .3M223.8 86.8l-.3 .3"/>
<path d="M223.9 86.1l.2 .2v.2M223.9 84.1h.6M223.9 83.5h.6M223.9 86.1h.6M223.9 86.7h.6M223.9 83.5v.6M223.9 86.1v.6M223.9 83.5l.2 .2M224.1 86.5h.2M224.1 83.7h.2M224.1 83.9h.2M224.1 86.3h.2"/>
<path d="M224.1 83.9l-.2 .2M224.1 83.7v.2M224.1 86.5l-.2 .2M224.2 92.6h.6M224.2 92.5v.7M224.3 83.7v.2M224.3 86.3v.2M224.3 83.9l.2 .2M224.3 86.5l.2 .2M224.5 83.5v.6M224.5 86.1v.6M224.5 83.5l-.2 .2"/>
<path d="M224.5 86.1l-.2 .2M224.6 84.2v-.8h-.8v.8h.8l.3 .3M224.6 86.8v-.8h-.8v.8h.8l.3 .3M224.8 92.5v.7M224.9 83.1v1.4M224.9 85.7v1.4M224.9 83.1l-.3 .3M224.9 85.7l-.3 .3M225.3 93v.2M225.5 92.7l-.2 .3h.2M225.5 92.7h.5M225.5 92.7v.5"/>
<path d="M226 92.7v.5M226 93h.2M226 92.7l.2 .3M226.1 83.1h1.4M226.1 87.1h1.4M226.1 85.7h1.4M226.1 83.1v1.4M226.1 85.7v1.4M226.1 84.5h1.4M226.1 85.7l.3 .3M226.1 83.1l.3 .3M226.2 93v.2"/>
<path d="M226.4 86h.8M226.4 86.8l-.3 .3M226.4 86.8h.8M226.4 86v.8M226.4 84.2l-.3 .3M226.5 86.1l.2 .2v.2M226.5 84.1h.6M226.5 83.5h.6M226.5 86.1h.6M226.5 86.7h.6M226.5 83.5l.2 .2M226.5 83.5v.6"/>
<path d="M226.5 86.1v.6M226.7 86.5h.2M226.7 86.5l-.2 .2M226.7 83.7h.2M226.7 83.9h.2M226.7 86.3h.2M226.7 83.7v.2M226.7 83.9l-.2 .2M226.8 92.6h.6M226.8 92.5v.7M226.9 83.7v.2M226.9 86.3v.2"/>
<path d="M226.9 83.9l.2 .2M226.9 86.5l.2 .2M227.1 86.1l-.2 .2M227.1 83.5v.6M227.1 86.1v.6M227.1 83.5l-.2 .2M227.2 84.2v-.8h-.8v.8h.8l.3 .3M227.2 86.8l.3 .3M227.2 86v.8M227.4 92.5v.7M227.5 85.7l-.3 .3M227.5 83.1v1.4"/>
<path d="M227.5 85.7v1.4M227.5 83.1l-.3 .3M227.9 93h.2M228.1 92.5l-.2 .7M228.3 92.5v.2M228.4 92.5v.2M228.5 81v.1h1.3v-.1M228.6 92.5v.7M228.6 93h.2M228.7 83.1h1.4l-.3 .3M228.7 87.1h1.4M228.7 85.7v1.4"/>
<path d="M228.7 85.7h1.4M228.7 85.7l.3 .3M228.8 93l-.2-.3h-.5v.5M228.8 93v.2M229 83.4h.8v.8h-.8zM229 84.2l-.3 .3h1.4M229 83.4l-.3-.3v1.4M229 86h.8M229 86.8h.8M229 86.8l-.3 .3M229 86v.8M229.1 84.1h.6"/>
<path d="M229.1 83.5h.6M229.1 83.5v.6M229.1 86.1v.6M229.1 83.5l.2 .2M229.1 86.1l.2 .2M229.1 86.1h.6M229.1 86.7h.6M229.2 81v.1M229.3 86.5h.2M229.3 83.9l-.2 .2M229.3 83.7h.2M229.3 83.7v.2"/>
<path d="M229.3 86.3v.2M229.3 83.9h.2M229.3 86.3h.2M229.3 86.5l-.2 .2M229.4 92.5v.7M229.4 92.6h.6M229.5 83.7v.2M229.5 86.3v.2M229.5 83.9l.2 .2M229.5 86.5l.2 .2M229.7 83.5v.6M229.7 86.1v.6"/>
<path d="M229.7 83.5l-.2 .2M229.7 86.1l-.2 .2M229.8 84.2l.3 .3M229.8 86.8l.3 .3M229.8 86v.8M230 92.5v.7M230.1 83.1v1.4M230.1 85.7v1.4M230.1 85.7l-.3 .3M230.5 93v.2M230.7 92.7l-.2 .3h.2M230.7 92.7h.4v5.8h-15.8v-5.3"/>
<path d="M230.7 92.7v.5M231.2 88h-.5v.3h-.8v-.3h-1v.3h-1.6v-.3h-1v.3h-1.6v-.3h-1v.3h-1.6v-.3h-1v.3h-1.5v-.3h-1.1v.3h-1.5v-.3h-1.1v.3h-1.5v-.3h-1.1v.3h-.8v-.3h-.5l-.8 .8M231.2 85.4h1.2M231.2 85.4l.8 .7M231.2 82.2v.9M231.2 85.4v2.6M231.2 88l.8 .8M232 82.3h.4v-1.3h-21.6v8.2h21.6v-6.9M232 82.3l-.8 .8h3.7v1.1M232 86.1h.4M232 81.4v.9M232 86.1v2.7"/>
<path d="M232.3 81v-1.4h16.3v7.9M232.4 84.2h13v5M232.4 81.7h3.8M232.4 82.8h1.8v.3M235 92.5v2.4h-3.9M236.2 92.7l.2 .6h.4l.2-.6M236.2 92.7h.8M236.2 92.5v.2M236.2 81.7h.8M237 81.7h3.1M237 92.5v.2M240.1 92.7h.8l-.2 .6h-.5z"/>
<path d="M240.1 92.5v.2M240.1 81.7h.8M240.9 81.7h3M240.9 92.5v.2M241.3 89.2v-2.1h2.1v2.1M242.2 84.2l.7-.5h3.2a1.07 1.07 0 0 1 .9 1.1v2.7M243.9 92.7h.9l-.2 .6h-.5zM243.9 92.5v.2M243.9 81.7h.9M244.8 81.7h3.8M244.8 92.5v.2M245.4 87.5h3.2v1.7"/>
<path d="M247 85.4h1.6M247 86.5h1.6M248.6 82.8h-1.8v1.3M2.1 107.9h4.1l-2.4-1.4v2.9l2.4-1.5M273.2 107.9l2.4 1.5v-2.9l-2.4 1.4h4.1M145.9 147.1h127.3v41.1h-127.3zM190.6 157.2h82.6M190.6 147.1v41.1M145.9 165.6h44.7M145.9 171.7h44.7M145.9 177.9h44.7M174.7 165.6v22.6"/>
<path d="M190.6 175.8h82.6M197.9 175.8v8.2M213.7 175.8v8.2M263 175.8v8.2M69.8 188.2v2.6M139.7 188.2l1.4 2.4h-2.8l1.4-2.4v4.1M145.9 184h127.3M209.5 184v6.8M239.1 184v4.2"/>
<circle cx="109.3" cy="47.5" r=".82"/>
<circle cx="148" cy="50.4" r="4.1"/>
<circle cx="158.7" cy="47.5" r=".82"/>
<circle cx="109.3" cy="67.2" r=".82"/>
<circle cx="158.7" cy="67.2" r=".82"/>
</g>
<g fill="none" stroke="#000" stroke-width=".2">
<path d="M11.9 35.5h19.6M97 38.3l1.6-.3v.6zM97 32.6l1.6-.3v.6zM97 38.3h2.2M97 30.6v11.3M97 32.6h33M107.1 38.3h22.9M107.7 38l1.6 .3-1.6 .3zM109.3 38.3l1.7-.3v.6zM109.3 36.2v10.3M137.9 38.3h20.7M137.9 32.6h33.1"/>
<path d="M157 38l1.6 .3-1.6 .3zM158.6 36.2v10.3M169.3 32.3l1.7 .3-1.7 .3zM171 30.6v11.3M174.2 31.4a3.4 3.4 0 0 1 3.6-.8 3.4 3.4 0 0 1 2.2 2.9 3.1 3.1 0 0 1-3.7 2.9 2.94 2.94 0 0 1-2.7-1.8 2.94 2.94 0 0 1 .6-3.2zM174.3 35.6l-10.7 11.6M217.8 39.7v3.3M51.4 46.6l.8-.6 1.4-.3h20.5a2.96 2.96 0 0 1 2.9 3 2.96 2.96 0 0 1-2.9 3h-20.5a2.98 2.98 0 0 1-2.8-1.9 2.98 2.98 0 0 1 .6-3.2zM52.5 56.3l.8-.6 1-.3h19.8a2.96 2.96 0 0 1 2.9 3 2.96 2.96 0 0 1-2.9 2.9h-19.5a2.98 2.98 0 0 1-2.7-1.8 2.98 2.98 0 0 1 .6-3.2zM77 48.7h18.8M77 58.3h18.8M94.1 48.4l1.7 .3-1.7 .3z"/>
<path d="M94.1 58l1.7 .3-1.7 .4zM159.7 47.5h4.2M164.2 47.5h55.6M164.4 45.8l.5 .5-1.3 .9zM170.5 58l1.6-.4v.7zM170.5 58h9.1M172 43h58M180.7 55.6l.9-.4 .9-.2h18.5a2.96 2.96 0 0 1 3 3 2.96 2.96 0 0 1-3 2.9h-18.5a2.96 2.96 0 0 1-2.8-2 2.96 2.96 0 0 1 1-3.3zM217.4 41.4h.7l-.3 1.6zM217.8 47.5l.3 1.6h-.7zM217.8 47.5v8.3M217.8 58.9v8.3"/>
<path d="M227.9 43l.3 1.6h-.6zM227.9 43v11.8M227.9 57.8v13.9M61.6 64.2l.5-.4 1-.3h11a2.96 2.96 0 0 1 2.9 3 2.96 2.96 0 0 1-2.9 2.9h-10.7a2.97 2.97 0 0 1-2.8-1.9 2.97 2.97 0 0 1 1-3.3zM77 66.5h19M94.4 66.1l1.6 .4-1.6 .3zM159.7 67.2h60.1M161.6 76.2l1.1-.7 1-.2h18.4a2.96 2.96 0 0 1 3 3 2.96 2.96 0 0 1-3 3h-18.4a2.96 2.96 0 0 1-2.8-1.9 2.96 2.96 0 0 1 .7-3.2zM172 71.7h58M208.2 74.7h1.6l3.4 8.4M217.4 65.6h.7l-.3 1.6zM227.6 70.1h.6l-.3 1.6z"/>
<path d="M235.2 74.4h-1.6l-3.5 8.7M160.8 93.1l1.6 .5-.3 .5zM160.8 93.1l6.6 3.1M161.1 83.9l.6 .2-.9 1.4zM162.6 81l-1.8 4.5M168 95.4l.8-.6 1.3-.3h18.5a2.96 2.96 0 0 1 2.9 3 2.96 2.96 0 0 1-2.9 2.9h-18.5a2.95 2.95 0 0 1-2.8-1.8 2.95 2.95 0 0 1 .7-3.2zM212.3 81.7l.6-.2 .3 1.6zM213.2 87.1l-.3 1.6-.6-.2zM213.2 87.1l-4.6 12.2h-1.6M230.1 87.1l.7 1.4-.6 .2zM230.1 87.1l3.4 11.9h1.6M230.4 81.5l.6 .2-.9 1.4z"/>
<path d="M10.6 105.8h16M10.6 118.2h4M18.4 118.2h7.3M47.8 105.8h15.6M47.8 118.2h3.9M55.6 118.2h7.3M101.4 105.8h25.9M101.4 118.2h4M109.2 118.2h7.3M170.9 106.4h29.3M170.9 112.6h10.1M194.8 112.6h11.9"/>
<path d="M219 112.6h13.6M10.6 143h16M10.6 155.4h4M18.4 155.4h7.3M47.8 143h25.9M47.8 158.5h3.9M55.6 158.5h7.3M101.4 167.9h25.9M11 180.2h8.6M101.4 180.3h4M109.2 180.3h7.3"/>
</g>
<g fill="#000" stroke="#000" stroke-width=".2">
<path d="M97 38.3l1.6-.3v.6zM97 32.6l1.6-.3v.6zM107.7 38l1.6 .3-1.6 .3zM109.3 38.3l1.7-.3v.6zM157 38l1.6 .3-1.6 .3zM169.3 32.3l1.7 .3-1.7 .3zM94.1 48.4l1.7 .3-1.7 .3zM94.1 58l1.7 .3-1.7 .4zM164.4 45.8l.5 .5-1.3 .9zM170.5 58l1.6-.4v.7zM217.4 41.4h.7l-.3 1.6zM217.8 47.5l.3 1.6h-.7z"/>
<path d="M227.9 43l.3 1.6h-.6zM94.4 66.1l1.6 .4-1.6 .3zM217.4 65.6h.7l-.3 1.6zM227.6 70.1h.6l-.3 1.6zM161.1 83.9l.6 .2-.9 1.4zM160.8 93.1l1.6 .5-.3 .5zM212.3 81.7l.6-.2 .3 1.6zM213.2 87.1l-.3 1.6-.6-.2zM230.4 81.5l.6 .2-.9 1.4zM230.1 87.1l.7 1.4-.6 .2z"/>
</g>
<g font-size="4.3">
<text x="191.7" y="170">Micro-Modem v1.3 Control Drawing</text>
<text x="193" y="182.9">B</text>
<text x="199.7" y="183.6">88846</text>
<text x="214.5" y="183.6">201002</text>
</g>
<text font-size="4" x="197.5" y="153.1">Woods Hole Oceanographic Institution</text>
<g font-size="2.9">
<text x="146.5" y="171.4">K. BALL</text>
<text x="174.8" y="171.2">9/8/2005</text>
<text x="146.3" y="177.2">L. FREITAG</text>
<text x="146.5" y="183.6">K. BALL</text>
<text x="174.8" y="183.5">9/8/2005</text>
<text x="267" y="182.2">C</text>
<text x="251.4" y="187.4">1</text>
<text x="263.7" y="187.5">1</text>
</g>
<g font-size="2.8">
<text x="34.2" y="27.1">4</text>
<text x="104" y="27.1">3</text>
<text x="173.8" y="27.1">2</text>
<text x="243.7" y="27.1">1</text>
<text x="11.9" y="35.1">Specifications:</text>
<text x="130.6" y="33.6">4.500</text>
<text x="174.1" y="34.5">TP3</text>
<text x="11.9" y="41.3">Weight: 1.2oz / 34g</text>
<text x="99.7" y="39.2">0.750</text>
<text x="130.6" y="39.2">3.000</text>
<text x="214.3" y="46.2">0.275</text>
<text x="51.6" y="49.7">JP1 - COM 1 (User)</text>
<text x="52.7" y="59.4">JP4 - COM 2 (Aux)</text>
<text x="180.6" y="58.9">JP5 - Expansion 2</text>
<text x="214.3" y="58.3">1.200</text>
<text x="224.5" y="57.3">1.750</text>
<text x="3.7" y="63.8">B</text>
<text x="273.9" y="63.8">B</text>
<text x="61.2" y="67.5">JP8 - Power</text>
<text x="30.1" y="75.3">JP1</text>
<text x="49.1" y="75.4">JP4</text>
<text x="66.1" y="75.4">JP8</text>
<text x="200.3" y="75.6">Pin 13</text>
<text x="235.2" y="75.4">Pin 1</text>
<text x="27.7" y="83.1">6</text>
<text x="31.6" y="83.1">5</text>
<text x="35.3" y="83.2">4</text>
<text x="47" y="83.2">6</text>
<text x="50.9" y="83.2">5</text>
<text x="54.6" y="83.1">4</text>
<text x="66" y="83.1">4</text>
<text x="70.1" y="83">3</text>
<text x="161.7" y="79.3">JP2 - Expansion 1</text>
<text x="27.7" y="87">3</text>
<text x="31.6" y="87">2</text>
<text x="35.5" y="87">1</text>
<text x="47" y="87">3</text>
<text x="50.8" y="87">2</text>
<text x="54.7" y="87">1</text>
<text x="66.3" y="87">2</text>
<text x="69.9" y="87">1</text>
<text x="168.1" y="98.5">JP6 - Expansion 3</text>
<text x="199.2" y="100.3">Pin 14</text>
<text x="235.1" y="100">Pin 2</text>
<text x="10.6" y="105.4">JP1 - COM 1</text>
<text x="47.8" y="105.3">JP8 - Power</text>
<text x="101.4" y="105.4">JP5 - EXPANSION 2</text>
<text x="170.9" y="105.9">Mating Connector Info</text>
<text x="10.6" y="111.5">Molex PN: 43045-0600</text>
<text x="47.8" y="111.5">Molex PN: 43045-0400</text>
<text x="101.4" y="111.5">Molex PN: 87833-1420</text>
<text x="170.9" y="112.1">Mate for</text>
<text x="194.8" y="112.1">Molex PN</text>
<text x="219" y="112.1">Digikey PN</text>
<text x="10.6" y="117.7">Pin</text>
<text x="18.4" y="117.8">Name</text>
<text x="47.8" y="117.7">Pin</text>
<text x="55.6" y="117.7">Name</text>
<text x="101.4" y="117.7">Pin</text>
<text x="109.2" y="117.8">Name</text>
<text x="170.9" y="118.3">JP1, JP4</text>
<text x="194.2" y="118.3">43025-0600</text>
<text x="218.9" y="118.3">WM1785-ND</text>
<text x="10.6" y="120.9">1</text>
<text x="10.6" y="124">2</text>
<text x="19" y="120.9">CTS</text>
<text x="19" y="124">RX</text>
<text x="47.8" y="120.8">1</text>
<text x="47.8" y="123.9">2</text>
<text x="55.4" y="123.9">VIN (5V-16V)**</text>
<text x="56.2" y="120.8">VIN (5V-16V)</text>
<text x="101.4" y="120.9">1</text>
<text x="101.4" y="124">2</text>
<text x="109.8" y="120.9">TXACTIVE</text>
<text x="109.8" y="124">GPO</text>
<text x="170.9" y="121.4">JP8</text>
<text x="170.9" y="124.6">Pins</text>
<text x="194.7" y="124.6">43030-0009</text>
<text x="194.8" y="121.4">43025-0400</text>
<text x="219.3" y="124.6">WM1839-ND</text>
<text x="219.5" y="121.4">WM1784-ND</text>
<text x="10.6" y="127.1">3</text>
<text x="10.6" y="130.2">4</text>
<text x="19" y="130.2">TX</text>
<text x="19" y="127.1">GND</text>
<text x="47.8" y="127">3</text>
<text x="47.8" y="130.2">4</text>
<text x="56.2" y="130.2">GND</text>
<text x="101.4" y="127.1">3</text>
<text x="101.4" y="130.2">4</text>
<text x="109.8" y="130.2">RXACTIVE</text>
<text x="109.8" y="127.1">AGND</text>
<text x="170.9" y="127.7">Crimp Tool</text>
<text x="170.9" y="130.8">Extraction Tool</text>
<text x="193.9" y="130.8">11-03-0043</text>
<text x="194.4" y="127.7">63811-2800</text>
<text x="218.7" y="130.8">WM9937-ND</text>
<text x="219" y="127.7">WM9935-ND</text>
<text x="10.6" y="133.3">5</text>
<text x="10.6" y="136.4">6</text>
<text x="19" y="133.3">EXTWAKE</text>
<text x="19" y="136.4">RTS</text>
<text x="47.8" y="136.4">** Applies to boards with D8 installed.</text>
<text x="101.4" y="133.3">5</text>
<text x="101.4" y="136.4">6</text>
<text x="109.8" y="133.3">TXINHIBIT</text>
<text x="109.8" y="136.4">RXPENDING</text>
<text x="170.9" y="136.9">JP5</text>
<text x="194.8" y="136.9">51110-1451</text>
<text x="219.5" y="136.9">WM18047-ND</text>
<text x="10.6" y="142.6">JP4 - COM 2</text>
<text x="47.8" y="142.5">JP2 - EXPANSION 1</text>
<text x="101.4" y="139.5">7</text>
<text x="101.4" y="142.6">8</text>
<text x="109.8" y="142.6">GPI</text>
<text x="109.8" y="139.5">EXTSEL2</text>
<text x="170.9" y="140.1">Pins</text>
<text x="170.9" y="143.2">Crimp Tool</text>
<text x="193.6" y="143.2">11-01-0204</text>
<text x="194.7" y="140.1">50394-8100</text>
<text x="219.2" y="143.2">WM18057-ND</text>
<text x="219.3" y="140.1">WM18056-ND</text>
<text x="10.6" y="148.8">Molex PN: 43045-0600</text>
<text x="47.8" y="148.8">Molex PN: 79109-14</text>
<text x="101.4" y="145.7">9</text>
<text x="101.4" y="148.8">10</text>
<text x="109.8" y="145.7">POWER AMP PWR</text>
<text x="109.8" y="148.8">AGND</text>
<text x="3.7" y="154.1">A</text>
<text x="10.6" y="155">Pin</text>
<text x="18.4" y="155">Name</text>
<text x="47.8" y="155">External User Control</text>
<text x="101.4" y="151.9">11</text>
<text x="101.4" y="155">12</text>
<text x="109.8" y="151.9">PRE-AMP POWER</text>
<text x="109.8" y="155">ANALOG TX</text>
<text x="273.9" y="154.1">A</text>
<text x="10.6" y="158.1">1</text>
<text x="10.6" y="161.2">2</text>
<text x="19" y="158.1">CTS</text>
<text x="19" y="161.2">RX</text>
<text x="47.8" y="158.1">Pin</text>
<text x="47.8" y="161.2">1</text>
<text x="55.4" y="161.2">GND</text>
<text x="55.6" y="158.1">Name</text>
<text x="101.4" y="158.1">13</text>
<text x="101.4" y="161.2">14</text>
<text x="109.8" y="158.1">ANALOG RX</text>
<text x="109.8" y="161.2">AGND</text>
<text x="10.6" y="164.3">3</text>
<text x="10.6" y="167.4">4</text>
<text x="19" y="167.4">TX</text>
<text x="19" y="164.3">GND</text>
<text x="47.8" y="164.3">5</text>
<text x="55.4" y="164.3">EXTSEL1</text>
<text x="101.4" y="167.4">JP6 - EXPANSION 3</text>
<text x="10.6" y="170.5">5</text>
<text x="10.6" y="173.6">6</text>
<text x="19" y="170.5">EXTPPS</text>
<text x="19" y="173.6">RTS</text>
<text x="101.4" y="173.6">Molex PN: 79109-12</text>
<text x="11" y="179.7">Notes:</text>
<text x="101.4" y="179.8">Pin</text>
<text x="109.2" y="179.8">Name</text>
<text x="11" y="185.9">All connectors use standard Molex pinouts.</text>
<text x="101.4" y="182.9">1</text>
<text x="109.8" y="182.9">GND</text>
<text x="34.2" y="190.8">4</text>
<text x="101.4" y="186">5</text>
<text x="104" y="190.8">3</text>
<text x="109.8" y="186">EXTSEL3</text>
<text x="173.8" y="190.8">2</text>
<text x="243.7" y="190.8">1</text>
</g>
<text font-size="2.5" x="56.2" y="127">GND</text>
<g font-size="2.3">
<text x="191.2" y="159.4">TITLE</text>
<text x="146.3" y="167.8">DESIGNED</text>
<text x="146.3" y="173.7">PROJECT MANAGER</text>
<text x="146.2" y="179.8">ENGINEER</text>
<text x="191.9" y="177.9">SIZE</text>
<text x="191.9" y="177.9">SIZE CAGE NO</text>
<text x="214.1" y="177.9">DWG NO</text>
<text x="265.5" y="177.8">REV</text>
<text x="190.9" y="185.9">SCALE</text>
<text x="239.4" y="187.5">SHEET</text>
<text x="257.9" y="187.5">OF</text>
</g>
</svg>
